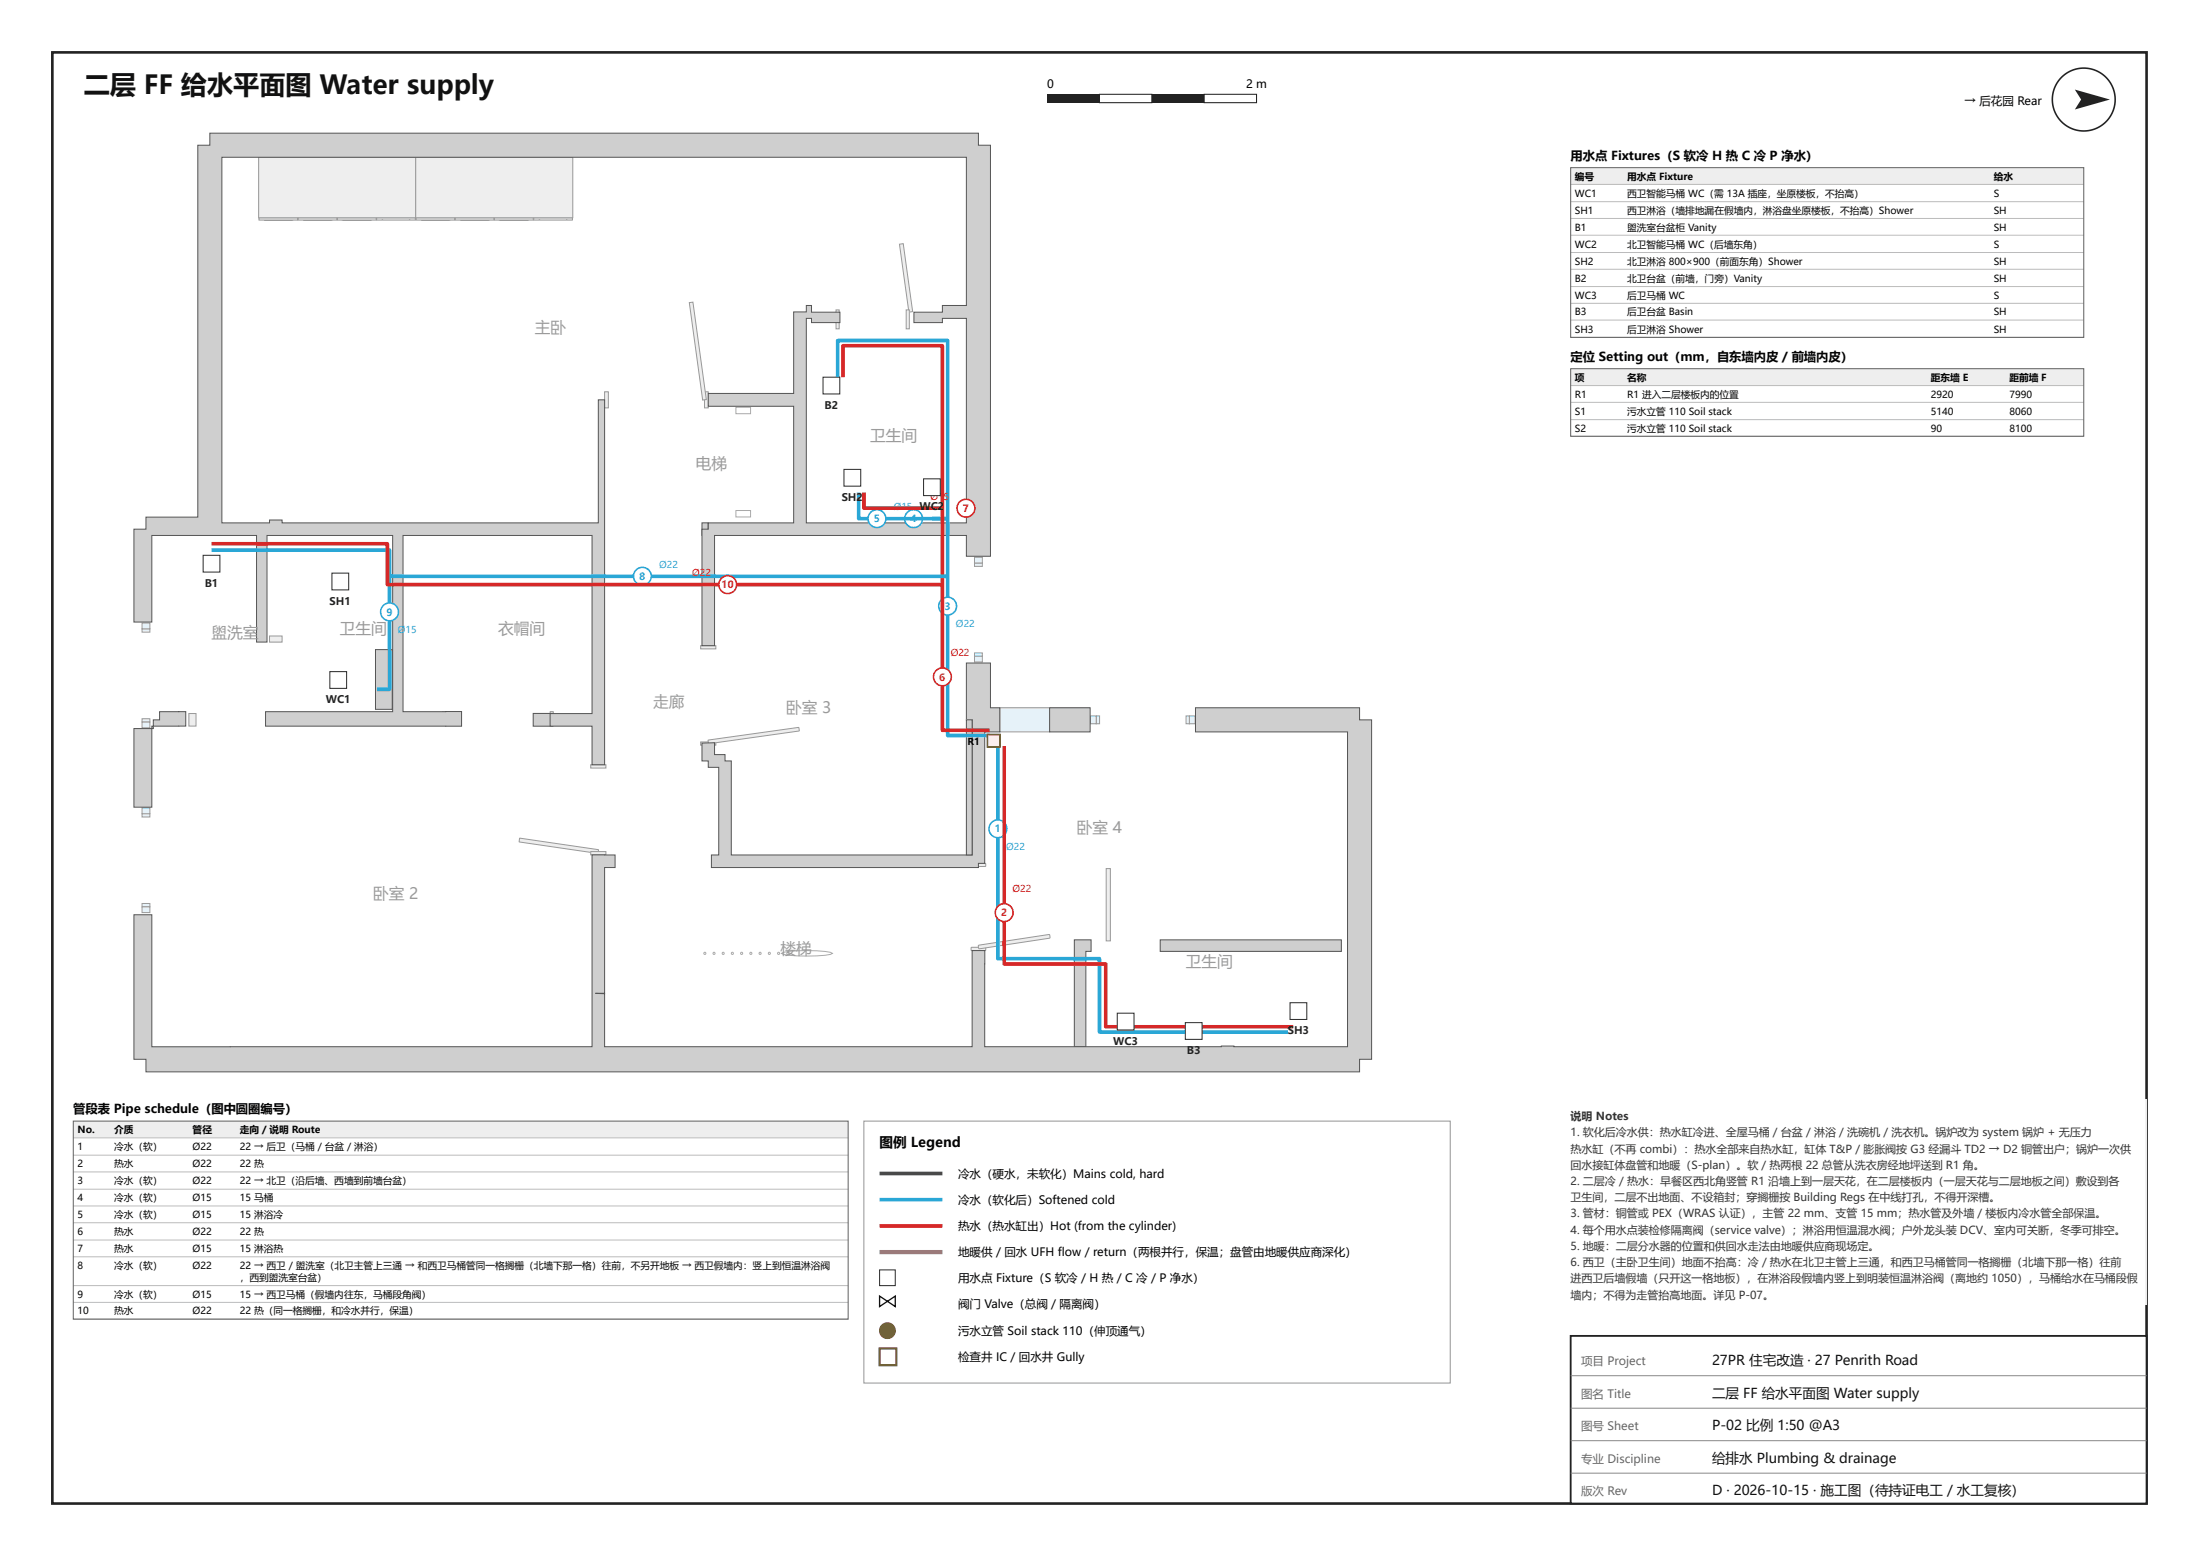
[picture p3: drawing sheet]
<svg xmlns="http://www.w3.org/2000/svg" width="420mm" height="297mm" viewBox="0 0 420 297" stroke-linecap="round" stroke-linejoin="round" font-family="sans-serif">
<path d="M10 10h400v277h-400z" fill="none" stroke="#222" stroke-width=".5"/>
<path d="M300 255h110v32h-110z" fill="#fff"/>
<path d="M300 255h110v32h-110z" fill="none" stroke="#222" stroke-width=".35"/>
<path d="M300 262.6h110M300 268.8h110M300 275h110M300 281.2h110" fill="none" stroke="#888" stroke-width=".19"/>
<circle cx="398" cy="19" r="6" fill="none" stroke="#222" stroke-width=".3"/>
<g fill="#222">
<path d="M396.3 17.1l6.7 1.9-6.7 1.9 1.2-1.9z"/>
<path d="M200 18h10v1.6h-10z"/>
</g>
<path d="M210 18h10v1.6h-10z" fill="#fff"/>
<path d="M210 18h10v1.6h-10z" fill="none" stroke="#222" stroke-width=".2"/>
<path d="M220 18h10v1.6h-10z" fill="#222"/>
<path d="M230 18h10v1.6h-10z" fill="#fff"/>
<path d="M230 18h10v1.6h-10z" fill="none" stroke="#222" stroke-width=".2"/>
<path d="M298 209.8h112v39.2h-112z" fill="#fff"/>
<g fill="none" stroke="#aaa" stroke-width=".19">
<path d="M140.6 77.7h2.8v1.3h-2.8zM140.6 97.4h2.8v1.3h-2.8zM149.3 182a11.8 11.8 0 0 1 4.8-.6 11.9 11.9 0 0 1 4.9 .6 11.8 11.8 0 0 1-4.9 .5 11.7 11.7 0 0 1-4.8-.5z"/>
<circle cx="134.6" cy="182" r=".21"/>
<circle cx="136.4" cy="182" r=".21"/>
<circle cx="138.1" cy="182" r=".21"/>
<circle cx="139.9" cy="182" r=".21"/>
<circle cx="141.6" cy="182" r=".21"/>
<circle cx="143.4" cy="182" r=".21"/>
<circle cx="145.2" cy="182" r=".21"/>
<circle cx="146.9" cy="182" r=".21"/>
<circle cx="148.7" cy="182" r=".21"/>
<circle cx="150.5" cy="182" r=".21"/>
</g>
<path d="M191 135.1h9.5v4.6h-9.5z" fill="#e6f0f8"/>
<path d="M191 135.1h9.5v4.6h-9.5z" fill="none" stroke="#7a9cb8" stroke-width=".19"/>
<path d="M186.1 124.6h1.5v.7h-1.5z" fill="#e6f0f8"/>
<path d="M186.1 124.6h1.5v.7h-1.5z" fill="none" stroke="#7a9cb8" stroke-width=".19"/>
<path d="M186.1 107.5h1.5v.6h-1.5z" fill="#e6f0f8"/>
<path d="M186.1 107.5h1.5v.6h-1.5z" fill="none" stroke="#7a9cb8" stroke-width=".19"/>
<path d="M186.1 125.3h1.5v1.1h-1.5z" fill="#e6f0f8"/>
<path d="M186.1 125.3h1.5v1.1h-1.5z" fill="none" stroke="#7a9cb8" stroke-width=".19"/>
<path d="M186.1 106.4h1.5v1.1h-1.5z" fill="#e6f0f8"/>
<path d="M186.1 106.4h1.5v1.1h-1.5z" fill="none" stroke="#7a9cb8" stroke-width=".19"/>
<path d="M209.4 136.7h.6v1.5h-.6z" fill="#e6f0f8"/>
<path d="M209.4 136.7h.6v1.5h-.6z" fill="none" stroke="#7a9cb8" stroke-width=".19"/>
<path d="M226.5 136.7h.7v1.5h-.7z" fill="#e6f0f8"/>
<path d="M226.5 136.7h.7v1.5h-.7z" fill="none" stroke="#7a9cb8" stroke-width=".19"/>
<path d="M208.3 136.7h1.1v1.5h-1.1z" fill="#e6f0f8"/>
<path d="M208.3 136.7h1.1v1.5h-1.1z" fill="none" stroke="#7a9cb8" stroke-width=".19"/>
<path d="M227.2 136.7h1.1v1.5h-1.1z" fill="#e6f0f8"/>
<path d="M227.2 136.7h1.1v1.5h-1.1z" fill="none" stroke="#7a9cb8" stroke-width=".19"/>
<path d="M27.1 155.3h1.5v.6h-1.5z" fill="#e6f0f8"/>
<path d="M27.1 155.3h1.5v.6h-1.5z" fill="none" stroke="#7a9cb8" stroke-width=".19"/>
<path d="M27.1 172.5h1.5v.6h-1.5z" fill="#e6f0f8"/>
<path d="M27.1 172.5h1.5v.6h-1.5z" fill="none" stroke="#7a9cb8" stroke-width=".19"/>
<path d="M27.1 154.2h1.5v1.1h-1.5z" fill="#e6f0f8"/>
<path d="M27.1 154.2h1.5v1.1h-1.5z" fill="none" stroke="#7a9cb8" stroke-width=".19"/>
<path d="M27.1 173.1h1.5v1.1h-1.5z" fill="#e6f0f8"/>
<path d="M27.1 173.1h1.5v1.1h-1.5z" fill="none" stroke="#7a9cb8" stroke-width=".19"/>
<path d="M27.1 137.2h1.5v.6h-1.5z" fill="#e6f0f8"/>
<path d="M27.1 137.2h1.5v.6h-1.5z" fill="none" stroke="#7a9cb8" stroke-width=".19"/>
<path d="M27.1 120h1.5v.7h-1.5z" fill="#e6f0f8"/>
<path d="M27.1 120h1.5v.7h-1.5z" fill="none" stroke="#7a9cb8" stroke-width=".19"/>
<path d="M27.1 137.8h1.5v1.1h-1.5z" fill="#e6f0f8"/>
<path d="M27.1 137.8h1.5v1.1h-1.5z" fill="none" stroke="#7a9cb8" stroke-width=".19"/>
<path d="M27.1 118.9h1.5v1.1h-1.5z" fill="#e6f0f8"/>
<path d="M27.1 118.9h1.5v1.1h-1.5z" fill="none" stroke="#7a9cb8" stroke-width=".19"/>
<path d="M51.5 121.4h2.4v1.2h-2.4z" fill="#eee"/>
<path d="M51.5 121.4h2.4v1.2h-2.4z" fill="none" stroke="#999" stroke-width=".19"/>
<path d="M36.1 136.2h1.3v2.4h-1.3z" fill="#eee"/>
<path d="M36.1 136.2h1.3v2.4h-1.3z" fill="none" stroke="#999" stroke-width=".19"/>
<path d="M211.3 165.8h.8v13.8h-.8z" fill="#eee"/>
<path d="M211.3 165.8h.8v13.8h-.8z" fill="none" stroke="#999" stroke-width=".19"/>
<path d="M133.8 123.2h2.9v.7h-2.9z" fill="#eee"/>
<path d="M133.8 123.2h2.9v.7h-2.9z" fill="none" stroke="#999" stroke-width=".19"/>
<path d="M133.8 141.6h2.9v.6h-2.9z" fill="#eee"/>
<path d="M133.8 141.6h2.9v.6h-2.9z" fill="none" stroke="#999" stroke-width=".19"/>
<path d="M135.3 141.3l17.2-2.5 .2 .6-17.3 2.6z" fill="#eee"/>
<path d="M135.3 141.3l17.2-2.5 .2 .6-17.3 2.6z" fill="none" stroke="#999" stroke-width=".19"/>
<path d="M115.5 74.8h.7v3.1h-.7z" fill="#eee"/>
<path d="M115.5 74.8h.7v3.1h-.7z" fill="none" stroke="#999" stroke-width=".19"/>
<path d="M134.6 74.8h.7v3.1h-.7z" fill="#eee"/>
<path d="M134.6 74.8h.7v3.1h-.7z" fill="none" stroke="#999" stroke-width=".19"/>
<path d="M131.7 57.8l.6-.1 2.6 18.6-.7 .1z" fill="#eee"/>
<path d="M131.7 57.8l.6-.1 2.6 18.6-.7 .1z" fill="none" stroke="#999" stroke-width=".19"/>
<path d="M84.5 135.9h.6v2.5h-.6z" fill="#eee"/>
<path d="M84.5 135.9h.6v2.5h-.6z" fill="none" stroke="#999" stroke-width=".19"/>
<path d="M105.1 135.8l.6 .1v2.5h-.6z" fill="#eee"/>
<path d="M105.1 135.8l.6 .1v2.5h-.6z" fill="none" stroke="#999" stroke-width=".19"/>
<path d="M185.5 164.8h2.7l.1 .5-.1 .1h-2.6l-.1-.1z" fill="#eee"/>
<path d="M185.5 164.8h2.7l.1 .5-.1 .1h-2.6l-.1-.1z" fill="none" stroke="#999" stroke-width=".19"/>
<path d="M185.5 180.9l2.7-.1 .1 .5-.1 .1h-2.6l-.1-.1z" fill="#eee"/>
<path d="M185.5 180.9l2.7-.1 .1 .5-.1 .1h-2.6l-.1-.1z" fill="none" stroke="#999" stroke-width=".19"/>
<path d="M186.9 180.4l13.4-2 .2 .1 .1 .5-.2 .1-13.3 2-.2-.1z" fill="#eee"/>
<path d="M186.9 180.4l13.4-2 .2 .1 .1 .5-.2 .1-13.3 2-.2-.1z" fill="none" stroke="#999" stroke-width=".19"/>
<path d="M49.4 30h30v11.6h-30z" fill="#eee"/>
<path d="M49.4 30h30v11.6h-30z" fill="none" stroke="#999" stroke-width=".19"/>
<path d="M79.4 30h30v11.6h-30z" fill="#eee"/>
<path d="M79.4 30h30v11.6h-30z" fill="none" stroke="#999" stroke-width=".19"/>
<path d="M50.5 41.9l5.3 .1z" fill="#eee"/>
<path d="M50.5 41.9l5.3 .1z" fill="none" stroke="#999" stroke-width=".19"/>
<path d="M49.5 41.6h7.4v.4h-7.4z" fill="#eee"/>
<path d="M49.5 41.6h7.4v.4h-7.4z" fill="none" stroke="#999" stroke-width=".19"/>
<path d="M80.5 42h5.3z" fill="#eee"/>
<path d="M80.5 42h5.3z" fill="none" stroke="#999" stroke-width=".19"/>
<path d="M79.5 41.6h7.4v.4h-7.4z" fill="#eee"/>
<path d="M79.5 41.6h7.4v.4h-7.4z" fill="none" stroke="#999" stroke-width=".19"/>
<path d="M58 41.9l5.3 .1z" fill="#eee"/>
<path d="M58 41.9l5.3 .1z" fill="none" stroke="#999" stroke-width=".19"/>
<path d="M56.9 41.6h7.5v.4h-7.5z" fill="#eee"/>
<path d="M56.9 41.6h7.5v.4h-7.5z" fill="none" stroke="#999" stroke-width=".19"/>
<path d="M88 42h5.3z" fill="#eee"/>
<path d="M88 42h5.3z" fill="none" stroke="#999" stroke-width=".19"/>
<path d="M86.9 41.6h7.5v.4h-7.5z" fill="#eee"/>
<path d="M86.9 41.6h7.5v.4h-7.5z" fill="none" stroke="#999" stroke-width=".19"/>
<path d="M65.5 42h5.4z" fill="#eee"/>
<path d="M65.5 42h5.4z" fill="none" stroke="#999" stroke-width=".19"/>
<path d="M64.4 41.6h7.5v.4h-7.5z" fill="#eee"/>
<path d="M64.4 41.6h7.5v.4h-7.5z" fill="none" stroke="#999" stroke-width=".19"/>
<path d="M95.5 42h5.4z" fill="#eee"/>
<path d="M95.5 42h5.4z" fill="none" stroke="#999" stroke-width=".19"/>
<path d="M94.4 41.6h7.5v.4h-7.5z" fill="#eee"/>
<path d="M94.4 41.6h7.5v.4h-7.5z" fill="none" stroke="#999" stroke-width=".19"/>
<path d="M71.9 41.6h7.4v.4h-7.4z" fill="#eee"/>
<path d="M71.9 41.6h7.4v.4h-7.4z" fill="none" stroke="#999" stroke-width=".19"/>
<path d="M101.9 41.6h7.4v.4h-7.4z" fill="#eee"/>
<path d="M101.9 41.6h7.4v.4h-7.4z" fill="none" stroke="#999" stroke-width=".19"/>
<path d="M171.8 46.6l.7-.1 1.8 13-.7 .1z" fill="#eee"/>
<path d="M171.8 46.6l.7-.1 1.8 13-.7 .1z" fill="none" stroke="#999" stroke-width=".19"/>
<path d="M159.7 59.2h.6v3.6h-.6z" fill="#eee"/>
<path d="M159.7 59.2h.6v3.6h-.6z" fill="none" stroke="#999" stroke-width=".19"/>
<path d="M173.1 59.2h.6v3.6h-.6z" fill="#eee"/>
<path d="M173.1 59.2h.6v3.6h-.6z" fill="none" stroke="#999" stroke-width=".19"/>
<path d="M99.2 160l15.1 2.2-.1 .7-15-2.2z" fill="#eee"/>
<path d="M99.2 160l15.1 2.2-.1 .7-15-2.2z" fill="none" stroke="#999" stroke-width=".19"/>
<path d="M112.8 146h2.9v.6h-2.9z" fill="#eee"/>
<path d="M112.8 146h2.9v.6h-2.9z" fill="none" stroke="#999" stroke-width=".19"/>
<path d="M112.8 162.5h2.9v.7h-2.9z" fill="#eee"/>
<path d="M112.8 162.5h2.9v.7h-2.9z" fill="none" stroke="#999" stroke-width=".19"/>
<path d="M101.8 136.2h3.8v2.4h-3.8z" fill-rule="evenodd" fill="#cfcfcf"/>
<path d="M101.8 136.2h3.8v2.4h-3.8z" fill="none" stroke="#555" stroke-width=".19"/>
<path d="M134.1 141.8h2.4v2.2h2v1.2h1.2v18h46v-25.8h-1.1v-10.8h4.6v8.5h1.8v4.6h-2.9v25.1h-1.2v.8h-51v-2.4h1.4v-16.7h-2v-1.3h-1.2z" fill-rule="evenodd" fill="#cfcfcf"/>
<path d="M134.1 141.8h2.4v2.2h2v1.2h1.2v18h46v-25.8h-1.1v-10.8h4.6v8.5h1.8v4.6h-2.9v25.1h-1.2v.8h-51v-2.4h1.4v-16.7h-2v-1.3h-1.2z" fill="none" stroke="#555" stroke-width=".19"/>
<path d="M200.5 135.1h7.7v4.6h-7.7z" fill-rule="evenodd" fill="#cfcfcf"/>
<path d="M200.5 135.1h7.7v4.6h-7.7z" fill="none" stroke="#555" stroke-width=".19"/>
<path d="M134.1 99.8h1.2v2.4h-1.2z" fill-rule="evenodd" fill="#cfcfcf"/>
<path d="M134.1 99.8h1.2v2.4h-1.2z" fill="none" stroke="#555" stroke-width=".19"/>
<path d="M184.6 137.4h1.1v25.8h-1.1z" fill-rule="evenodd" fill="#cfcfcf"/>
<path d="M184.6 137.4h1.1v25.8h-1.1z" fill="none" stroke="#555" stroke-width=".19"/>
<path d="M205.2 179.4h3.2v2.2h-1v18.2h-2.2z" fill-rule="evenodd" fill="#cfcfcf"/>
<path d="M205.2 179.4h3.2v2.2h-1v18.2h-2.2z" fill="none" stroke="#555" stroke-width=".19"/>
<path d="M221.6 179.4h34.6v2.2h-34.6z" fill-rule="evenodd" fill="#cfcfcf"/>
<path d="M221.6 179.4h34.6v2.2h-34.6z" fill="none" stroke="#555" stroke-width=".19"/>
<path d="M25.6 174.6h3.4v25.2h84.1v-36.6h4.4v2.4h-2v24h-1.7l1.7 .1v10.1h70.2v-18.4h2.4v18.4h45.2v-.1h2.4v.1h21.7v-60.1h-29.1v-4.6h31.4v2.3h2.3v64.8h-2.3v2.4h-231.8v-2.4h-2.3z" fill-rule="evenodd" fill="#cfcfcf"/>
<path d="M25.6 174.6h3.4v25.2h84.1v-36.6h4.4v2.4h-2v24h-1.7l1.7 .1v10.1h70.2v-18.4h2.4v18.4h45.2v-.1h2.4v.1h21.7v-60.1h-29.1v-4.6h31.4v2.3h2.3v64.8h-2.3v2.4h-231.8v-2.4h-2.3z" fill="none" stroke="#555" stroke-width=".19"/>
<path d="M30.5 135.8h5v2.8h-6.2v-1.2h1.2z" fill-rule="evenodd" fill="#cfcfcf"/>
<path d="M30.5 135.8h5v2.8h-6.2v-1.2h1.2z" fill="none" stroke="#555" stroke-width=".19"/>
<path d="M29 138.6h.3v.5h-.3z" fill-rule="evenodd" fill="#cfcfcf"/>
<path d="M29 138.6h.3v.5h-.3z" fill="none" stroke="#555" stroke-width=".19"/>
<path d="M25.6 139.1h3.4v15h-3.4z" fill-rule="evenodd" fill="#cfcfcf"/>
<path d="M25.6 139.1h3.4v15h-3.4z" fill="none" stroke="#555" stroke-width=".19"/>
<path d="M37.8 27.7h2.3v-2.3h146.8v2.3h2.3v78.5h-4.6v-4h-48.1v21h-2.4v-22.2h1.2v-1.2h16.3v-22.3h-16.3v-2.4h16.3v-15.6h2.4v-1.2h1v1.3h5.4v2h-5.4v-.8h-1v39h30.6v-39h-4.6v.8h-5.4v-2h5.4v-1.3h4.6v-28.3h-142.2v69.8h9.1v-.5h2.4v.5h60.4v-23.5h1.2v69.7h-2.4v-7.4h-8v-2.4h8v-34h-36.1v33.6h11.2v2.8h-37.5v-2.8h24.3v-33.6h-24v20.4h-2v-20.4h-20v16.5h-3.4v-17.7h2.3v-2.3h9.9z" fill-rule="evenodd" fill="#cfcfcf"/>
<path d="M37.8 27.7h2.3v-2.3h146.8v2.3h2.3v78.5h-4.6v-4h-48.1v21h-2.4v-22.2h1.2v-1.2h16.3v-22.3h-16.3v-2.4h16.3v-15.6h2.4v-1.2h1v1.3h5.4v2h-5.4v-.8h-1v39h30.6v-39h-4.6v.8h-5.4v-2h5.4v-1.3h4.6v-28.3h-142.2v69.8h9.1v-.5h2.4v.5h60.4v-23.5h1.2v69.7h-2.4v-7.4h-8v-2.4h8v-34h-36.1v33.6h11.2v2.8h-37.5v-2.8h24.3v-33.6h-24v20.4h-2v-20.4h-20v16.5h-3.4v-17.7h2.3v-2.3h9.9z" fill="none" stroke="#555" stroke-width=".19"/>
<path d="M71.7 124h3.2v11.4h-3.2z" fill-rule="evenodd" fill="#cfcfcf"/>
<path d="M71.7 124h3.2v11.4h-3.2z" fill="none" stroke="#555" stroke-width=".19"/>
<path d="M190.6 141.4v41.6h19.4v14h36" fill="none" stroke="#2aa7d6" stroke-width=".7" stroke-linecap="butt"/>
<circle cx="190.6" cy="158.2" r="1.7" fill="#fff"/>
<circle cx="190.6" cy="158.2" r="1.7" fill="none" stroke="#2aa7d6" stroke-width=".3"/>
<path d="M191.8 142.4v41.6h19.4v12h35.8" fill="none" stroke="#d62828" stroke-width=".7" stroke-linecap="butt"/>
<circle cx="191.8" cy="174.2" r="1.7" fill="#fff"/>
<circle cx="191.8" cy="174.2" r="1.7" fill="none" stroke="#d62828" stroke-width=".3"/>
<path d="M160 72v-7h21v75.4h8" fill="none" stroke="#2aa7d6" stroke-width=".7" stroke-linecap="butt"/>
<circle cx="181" cy="115.7" r="1.7" fill="#fff"/>
<circle cx="181" cy="115.7" r="1.7" fill="none" stroke="#2aa7d6" stroke-width=".3"/>
<path d="M178 99h3" fill="none" stroke="#2aa7d6" stroke-width=".7" stroke-linecap="butt"/>
<circle cx="174.5" cy="99" r="1.7" fill="#fff"/>
<circle cx="174.5" cy="99" r="1.7" fill="none" stroke="#2aa7d6" stroke-width=".3"/>
<path d="M164 94v5h17" fill="none" stroke="#2aa7d6" stroke-width=".7" stroke-linecap="butt"/>
<circle cx="167.5" cy="99" r="1.7" fill="#fff"/>
<circle cx="167.5" cy="99" r="1.7" fill="none" stroke="#2aa7d6" stroke-width=".3"/>
<path d="M161 72v-6h19v73.4h9" fill="none" stroke="#d62828" stroke-width=".7" stroke-linecap="butt"/>
<circle cx="180" cy="129.2" r="1.7" fill="#fff"/>
<circle cx="180" cy="129.2" r="1.7" fill="none" stroke="#d62828" stroke-width=".3"/>
<path d="M165 94v3h15" fill="none" stroke="#d62828" stroke-width=".7" stroke-linecap="butt"/>
<circle cx="184.5" cy="97" r="1.7" fill="#fff"/>
<circle cx="184.5" cy="97" r="1.7" fill="none" stroke="#d62828" stroke-width=".3"/>
<path d="M40.4 105h34v5h106.6" fill="none" stroke="#2aa7d6" stroke-width=".7" stroke-linecap="butt"/>
<circle cx="122.7" cy="110" r="1.7" fill="#fff"/>
<circle cx="122.7" cy="110" r="1.7" fill="none" stroke="#2aa7d6" stroke-width=".3"/>
<path d="M74.4 110v21.6h-2.4" fill="none" stroke="#2aa7d6" stroke-width=".7" stroke-linecap="butt"/>
<circle cx="74.4" cy="116.8" r="1.7" fill="#fff"/>
<circle cx="74.4" cy="116.8" r="1.7" fill="none" stroke="#2aa7d6" stroke-width=".3"/>
<path d="M40.4 103.8h33.6v7.8h106" fill="none" stroke="#d62828" stroke-width=".7" stroke-linecap="butt"/>
<circle cx="139" cy="111.6" r="1.7" fill="#fff"/>
<circle cx="139" cy="111.6" r="1.7" fill="none" stroke="#d62828" stroke-width=".3"/>
<path d="M63 128.2h3.2v3.2h-3.2z" fill="#fff"/>
<path d="M63 128.2h3.2v3.2h-3.2z" fill="none" stroke="#333" stroke-width=".2"/>
<path d="M63.4 109.4h3.2v3.2h-3.2z" fill="#fff"/>
<path d="M63.4 109.4h3.2v3.2h-3.2z" fill="none" stroke="#333" stroke-width=".2"/>
<path d="M38.8 106h3.2v3.2h-3.2z" fill="#fff"/>
<path d="M38.8 106h3.2v3.2h-3.2z" fill="none" stroke="#333" stroke-width=".2"/>
<path d="M176.4 91.4h3.2v3.2h-3.2z" fill="#fff"/>
<path d="M176.4 91.4h3.2v3.2h-3.2z" fill="none" stroke="#333" stroke-width=".2"/>
<path d="M161.2 89.6h3.2v3.2h-3.2z" fill="#fff"/>
<path d="M161.2 89.6h3.2v3.2h-3.2z" fill="none" stroke="#333" stroke-width=".2"/>
<path d="M157.2 72h3.2v3.2h-3.2z" fill="#fff"/>
<path d="M157.2 72h3.2v3.2h-3.2z" fill="none" stroke="#333" stroke-width=".2"/>
<path d="M213.4 193.4h3.2v3.2h-3.2z" fill="#fff"/>
<path d="M213.4 193.4h3.2v3.2h-3.2z" fill="none" stroke="#333" stroke-width=".2"/>
<path d="M226.4 195.2h3.2v3.2h-3.2z" fill="#fff"/>
<path d="M226.4 195.2h3.2v3.2h-3.2z" fill="none" stroke="#333" stroke-width=".2"/>
<path d="M246.4 191.4h3.2v3.2h-3.2z" fill="#fff"/>
<path d="M246.4 191.4h3.2v3.2h-3.2z" fill="none" stroke="#333" stroke-width=".2"/>
<path d="M188.6 140.2h2.4v2.4h-2.4z" fill="#fff6d8"/>
<path d="M188.6 140.2h2.4v2.4h-2.4z" fill="none" stroke="#7a5b00" stroke-width=".3"/>
<path d="M165 214h112v50h-112z" fill="#fff"/>
<path d="M165 214h112v50h-112z" fill="none" stroke="#999" stroke-width=".2"/>
<path d="M168 224h12" fill="none" stroke="#1b3a8a" stroke-width=".7" stroke-linecap="butt"/>
<path d="M168 229h12" fill="none" stroke="#2aa7d6" stroke-width=".7" stroke-linecap="butt"/>
<path d="M168 234h12" fill="none" stroke="#d62828" stroke-width=".7" stroke-linecap="butt"/>
<path d="M168 239h12" fill="none" stroke="#8e24aa" stroke-width=".8" stroke-linecap="butt"/>
<path d="M168 242.4h3v3h-3z" fill="#fff"/>
<path d="M168 242.4h3v3h-3z" fill="none" stroke="#333" stroke-width=".2"/>
<path d="M168 247.4l3 2v-2l-3 2z" fill="#fff"/>
<path d="M168 247.4l3 2v-2l-3 2z" fill="none" stroke="#111" stroke-width=".25"/>
<circle cx="169.5" cy="254" r="1.6" fill="#6b3e1e"/>
<path d="M168 257.4h3.2v3.2h-3.2z" fill="#fff"/>
<path d="M168 257.4h3.2v3.2h-3.2z" fill="none" stroke="#6b3e1e" stroke-width=".4"/>
<path d="M14 214h148v3.2h-148z" fill="#eee"/>
<path d="M14 217.2h148M14 220.5h148M14 223.7h148M14 227h148M14 230.2h148M14 233.4h148M14 236.7h148M14 239.9h148M14 245.4h148M14 248.6h148M14 251.8h148" fill="none" stroke="#bbb" stroke-width=".19"/>
<path d="M14 214h148v37.8h-148z" fill="none" stroke="#666" stroke-width=".2"/>
<path d="M300 32h98v3.2h-98z" fill="#eee"/>
<path d="M300 35.2h98M300 38.5h98M300 41.7h98M300 44.9h98M300 48.2h98M300 51.4h98M300 54.7h98M300 57.9h98M300 61.1h98M300 64.4h98" fill="none" stroke="#bbb" stroke-width=".19"/>
<path d="M300 32h98v32.4h-98z" fill="none" stroke="#666" stroke-width=".2"/>
<path d="M300 70.4h98v3.2h-98z" fill="#eee"/>
<path d="M300 73.6h98M300 76.8h98M300 80.1h98M300 83.3h98" fill="none" stroke="#bbb" stroke-width=".19"/>
<path d="M300 70.4h98v12.9h-98z" fill="none" stroke="#666" stroke-width=".2"/>
<text font-size="5" fill="#111" x="16" y="18">二层 FF 给水平面图 Water supply</text>
<g font-size="3" fill="#9a9a9a">
<text x="102.2" y="63.5">主卧</text>
<text x="132.9" y="89.5">电梯</text>
<text x="166.2" y="84.1">卫生间</text>
<text x="40.4" y="121.7">盥洗室</text>
<text x="64.9" y="121.1">卫生间</text>
<text x="95.2" y="121.1">衣帽间</text>
<text x="124.8" y="134.9">走廊</text>
<text x="150.1" y="136">卧室 3</text>
<text x="205.7" y="159">卧室 4</text>
<text x="71.3" y="171.6">卧室 2</text>
<text x="149.1" y="182">楼梯</text>
<text x="226.5" y="184.6">卫生间</text>
</g>
<text font-size="2.6" x="168" y="219">图例 Legend</text>
<g font-size="2.6" fill="#111">
<text x="327" y="260.6">27PR 住宅改造 · 27 Penrith Road</text>
<text x="327" y="266.8">二层 FF 给水平面图 Water supply</text>
<text x="327" y="273">P-02 比例 1:50 @A3</text>
<text x="327" y="279.2">给排水 Plumbing &amp; drainage</text>
<text x="327" y="285.4">D · 2026-10-15 · 施工图（待持证电工 / 水工复核）</text>
</g>
<g font-size="2.3">
<text x="300" y="30.5">用水点 Fixtures（S 软冷 H 热 C 冷 P 净水）</text>
<text x="300" y="68.9">定位 Setting out（mm，自东墙内皮 / 前墙内皮）</text>
<text x="14" y="212.5">管段表 Pipe schedule（图中圆圈编号）</text>
</g>
<g font-size="2.2">
<text x="200" y="16.8">0</text>
<text x="238" y="16.8">2 m</text>
<text x="375.2" y="20">→ 后花园 Rear</text>
<text x="183" y="224.8">冷水（硬水，未软化）Mains cold, hard</text>
<text x="183" y="229.8">冷水（软化后）Softened cold</text>
<text x="183" y="234.8">热水（热水缸出）Hot (from the cylinder)</text>
<text x="183" y="239.8">地暖供 / 回水 UFH flow / return（两根并行，保温；盘管由地暖供应商深化）</text>
<text x="183" y="244.8">用水点 Fixture（S 软冷 / H 热 / C 冷 / P 净水）</text>
<text x="183" y="249.6">阀门 Valve（总阀 / 隔离阀）</text>
<text x="183" y="254.8">污水立管 Soil stack 110（伸顶通气）</text>
<text x="183" y="259.8">检查井 IC / 回水井 Gully</text>
</g>
<g font-size="2.2" fill="#666">
<text x="302" y="260.6">项目 Project</text>
<text x="302" y="266.8">图名 Title</text>
<text x="302" y="273">图号 Sheet</text>
<text x="302" y="279.2">专业 Discipline</text>
<text x="302" y="285.4">版次 Rev</text>
</g>
<g font-size="2.1" fill="#333">
<text x="300" y="213.8">说明 Notes</text>
<text x="300" y="216.9">1. 软化后冷水供：热水缸冷进、全屋马桶 / 台盆 / 淋浴 / 洗碗机 / 洗衣机。锅炉改为 system 锅炉 + 无压力</text>
<text x="300" y="220">热水缸（不再 combi）：热水全部来自热水缸，缸体 T&amp;P / 膨胀阀按 G3 经漏斗 TD2 → D2 铜管出户；锅炉一次供</text>
<text x="300" y="223.1">回水接缸体盘管和地暖（S-plan）。软 / 热两根 22 总管从洗衣房经地坪送到 R1 角。</text>
<text x="300" y="226.2">2. 二层冷 / 热水：早餐区西北角竖管 R1 沿墙上到一层天花，在二层楼板内（一层天花与二层地板之间）敷设到各</text>
<text x="300" y="229.3">卫生间，二层不出地面、不设箱封；穿搁栅按 Building Regs 在中线打孔，不得开深槽。</text>
<text x="300" y="232.4">3. 管材：铜管或 PEX（WRAS 认证），主管 22 mm、支管 15 mm；热水管及外墙 / 楼板内冷水管全部保温。</text>
<text x="300" y="235.5">4. 每个用水点装检修隔离阀（service valve）；淋浴用恒温混水阀；户外龙头装 DCV、室内可关断，冬季可排空。</text>
<text x="300" y="238.6">5. 地暖：二层分水器的位置和供回水走法由地暖供应商现场定。</text>
<text x="300" y="241.7">6. 西卫（主卧卫生间）地面不抬高：冷 / 热水在北卫主管上三通，和西卫马桶管同一格搁栅（北墙下那一格）往前</text>
<text x="300" y="244.8">进西卫后墙假墙（只开这一格地板），在淋浴段假墙内竖上到明装恒温淋浴阀（离地约 1050），马桶给水在马桶段假</text>
<text x="300" y="247.9">墙内；不得为走管抬高地面。详见 P-07。</text>
</g>
<g font-size="2" fill="#222">
<text x="157.5" y="78">B2</text>
<text x="160.8" y="95.6">SH2</text>
<text x="39.1" y="112">B1</text>
<text x="63" y="115.4">SH1</text>
<text x="62.2" y="134.2">WC1</text>
<text x="246" y="197.4">SH3</text>
<text x="212.6" y="199.4">WC3</text>
<text x="226.7" y="201.2">B3</text>
</g>
<g font-size="1.9" fill="#2aa7d6">
<text x="166.9" y="99.7">5</text>
<text x="173.9" y="99.7">4</text>
<text x="122.1" y="110.7">8</text>
<text x="73.8" y="117.5">9</text>
<text x="180.4" y="116.4">3</text>
<text x="190" y="158.9">1</text>
</g>
<g font-size="1.9" fill="#d62828">
<text x="183.9" y="97.7">7</text>
<text x="137.8" y="112.3">10</text>
<text x="179.4" y="129.9">6</text>
<text x="191.2" y="174.9">2</text>
</g>
<g font-size="1.8">
<text x="300.8" y="34.3">编号</text>
<text x="310.8" y="34.3">用水点 Fixture</text>
<text x="380.8" y="34.3">给水</text>
<text x="300.8" y="37.6">WC1</text>
<text x="300.8" y="40.8">SH1</text>
<text x="310.8" y="37.6">西卫智能马桶 WC（需 13A 插座，坐原楼板，不抬高）</text>
<text x="310.8" y="40.8">西卫淋浴（墙排地漏在假墙内，淋浴盘坐原楼板，不抬高）Shower</text>
<text x="380.8" y="37.6">S</text>
<text x="380.8" y="40.8">SH</text>
<text x="300.8" y="44">B1</text>
<text x="300.8" y="47.3">WC2</text>
<text x="310.8" y="44">盥洗室台盆柜 Vanity</text>
<text x="310.8" y="47.3">北卫智能马桶 WC（后墙东角）</text>
<text x="380.8" y="44">SH</text>
<text x="380.8" y="47.3">S</text>
<text x="300.8" y="50.5">SH2</text>
<text x="300.8" y="53.8">B2</text>
<text x="310.8" y="50.5">北卫淋浴 800×900（前面东角）Shower</text>
<text x="310.8" y="53.8">北卫台盆（前墙，门旁）Vanity</text>
<text x="380.8" y="50.5">SH</text>
<text x="380.8" y="53.8">SH</text>
<text x="300.8" y="57">WC3</text>
<text x="310.8" y="57">后卫马桶 WC</text>
<text x="380.8" y="57">S</text>
<text x="300.8" y="60.2">B3</text>
<text x="300.8" y="63.5">SH3</text>
<text x="310.8" y="60.2">后卫台盆 Basin</text>
<text x="310.8" y="63.5">后卫淋浴 Shower</text>
<text x="380.8" y="60.2">SH</text>
<text x="380.8" y="63.5">SH</text>
<text x="300.8" y="72.7">项</text>
<text x="300.8" y="75.9">R1</text>
<text x="310.8" y="72.7">名称</text>
<text x="310.8" y="75.9">R1 进入二层楼板内的位置</text>
<text x="368.8" y="72.7">距东墙 E</text>
<text x="368.8" y="75.9">2920</text>
<text x="383.8" y="72.7">距前墙 F</text>
<text x="383.8" y="75.9">7990</text>
<text x="300.8" y="79.2">S1</text>
<text x="300.8" y="82.4">S2</text>
<text x="310.8" y="79.2">污水立管 110 Soil stack</text>
<text x="310.8" y="82.4">污水立管 110 Soil stack</text>
<text x="368.8" y="79.2">5140</text>
<text x="368.8" y="82.4">90</text>
<text x="383.8" y="79.2">8060</text>
<text x="383.8" y="82.4">8100</text>
<text x="184.8" y="142.2">R1</text>
<text x="14.8" y="216.3">No.</text>
<text x="14.8" y="219.6">1</text>
<text x="21.8" y="216.3">介质</text>
<text x="21.8" y="219.6">冷水（软）</text>
<text x="36.8" y="216.3">管径</text>
<text x="36.8" y="219.6">Ø22</text>
<text x="45.8" y="216.3">走向 / 说明 Route</text>
<text x="45.8" y="219.6">22 → 后卫（马桶 / 台盆 / 淋浴）</text>
<text x="14.8" y="222.8">2</text>
<text x="14.8" y="226">3</text>
<text x="21.8" y="222.8">热水</text>
<text x="21.8" y="226">冷水（软）</text>
<text x="36.8" y="222.8">Ø22</text>
<text x="36.8" y="226">Ø22</text>
<text x="45.8" y="222.8">22 热</text>
<text x="45.8" y="226">22 → 北卫（沿后墙、西墙到前墙台盆）</text>
<text x="14.8" y="229.3">4</text>
<text x="14.8" y="232.5">5</text>
<text x="21.8" y="229.3">冷水（软）</text>
<text x="21.8" y="232.5">冷水（软）</text>
<text x="36.8" y="229.3">Ø15</text>
<text x="36.8" y="232.5">Ø15</text>
<text x="45.8" y="229.3">15 马桶</text>
<text x="45.8" y="232.5">15 淋浴冷</text>
<text x="14.8" y="235.8">6</text>
<text x="14.8" y="239">7</text>
<text x="21.8" y="235.8">热水</text>
<text x="21.8" y="239">热水</text>
<text x="36.8" y="235.8">Ø22</text>
<text x="36.8" y="239">Ø15</text>
<text x="45.8" y="235.8">22 热</text>
<text x="45.8" y="239">15 淋浴热</text>
<text x="14.8" y="242.2">8</text>
<text x="21.8" y="242.2">冷水（软）</text>
<text x="36.8" y="242.2">Ø22</text>
<text x="45.8" y="242.2">22 → 西卫 / 盥洗室（北卫主管上三通 → 和西卫马桶管同一格搁栅（北墙下那一格）往前，不另开地板 → 西卫假墙内：竖上到恒温淋浴阀</text>
<text x="45.8" y="244.5">，西到盥洗室台盆）</text>
<text x="14.8" y="247.7">9</text>
<text x="14.8" y="250.9">10</text>
<text x="21.8" y="247.7">冷水（软）</text>
<text x="21.8" y="250.9">热水</text>
<text x="36.8" y="247.7">Ø15</text>
<text x="36.8" y="250.9">Ø22</text>
<text x="45.8" y="247.7">15 → 西卫马桶（假墙内往东，马桶段角阀）</text>
<text x="45.8" y="250.9">22 热（同一格搁栅，和冷水并行，保温）</text>
</g>
<g font-size="1.8" fill="#d62828">
<text x="177.7" y="95.4">Ø1</text>
<text x="180.2" y="95.4">5</text>
<text x="132.2" y="110">Ø22</text>
<text x="181.6" y="125.2">Ø22</text>
<text x="193.4" y="170.2">Ø22</text>
</g>
<g font-size="1.8" fill="#2aa7d6">
<text x="170.7" y="97.4">Ø15 WC2</text>
<text x="125.9" y="108.4">Ø22</text>
<text x="182.6" y="119.7">Ø22</text>
<text x="76" y="120.8">Ø</text>
<text x="77.5" y="120.8">15</text>
<text x="192.2" y="162.2">Ø22</text>
</g>
</svg>
